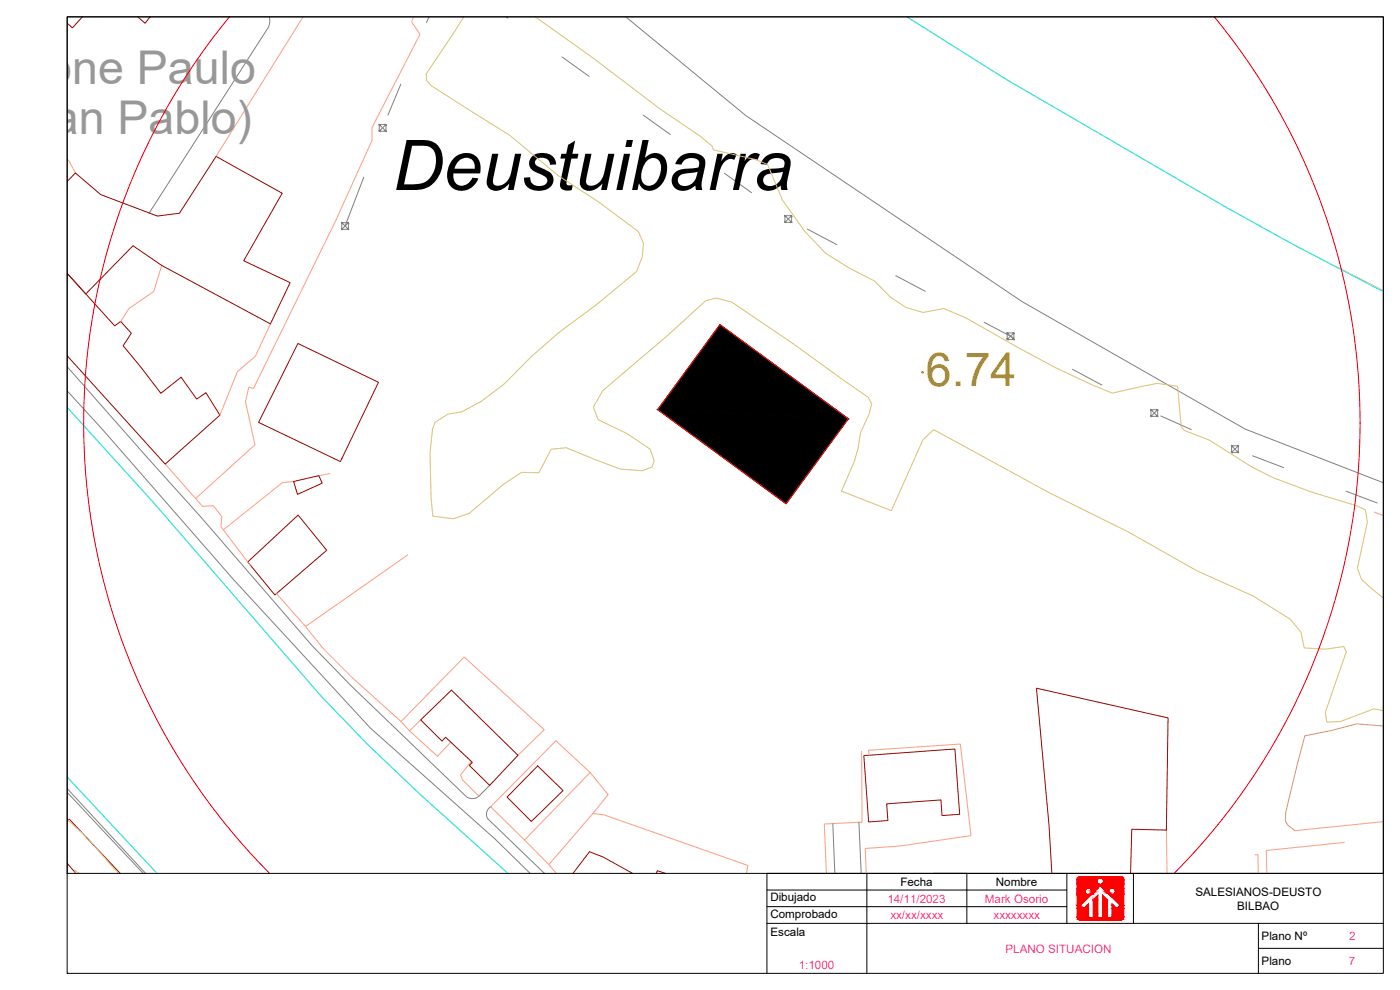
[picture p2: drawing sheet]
<svg xmlns="http://www.w3.org/2000/svg" width="420mm" height="297mm" viewBox="0 0 420 297" stroke-linecap="round" stroke-linejoin="round" font-family="sans-serif">
<!-- layer: 06130|B6020 -->
<path d="M41.4 5.1l2.1 1.9 1.6-1.9M20.2 54.4l2.4-2.5 7.6 6.5 17 6.4 6.7-.8 10.9-17.1 19.9 11.1-11.6 20.2 14 6.6-5.9 12.4-32.7-17.6-8.6-5.9-14.2 14.5-5.5-6.2 14.2 15.8 1.8-1.3 3.2 3.5-2.4 3.7 5.1 6.3 6.2 8 6-4.8 4.7 6.5 2.8-1.9 4.2 6.8-16.4 14.6-29.4-32.4M89.4 103.1l24.2 11.6-11.4 23.8-24.6-11.8zM74.3 168.6l15.2-14.1 8.6 10.6-15.6 13.4zM126.3 216l9.2-8.9 19.9 19.5-8.4 9-6.1-5.9 .9-1-8.1-7.5-1 1.2zM161.4 229.8l7.6 7.4-9.5 9.3-7.3-7.3zM259.2 226.7l27.4-2 1.4 19.6-5.3 .4-.3-4.7-16.3 1.2 .4 5-5.8 .4zM20.2 246.3l.6-.5 15.3 16.2M20.2 259l2.6 3M172 262l4.9-6.4 4.1 1.5 8.8 4.9M197 262l.3-.8 2.4 .8M315.7 262l-.9-14.4-3.7-41.1 39.5 8.9-.6 33.7-10.3-.3-.4 13.2" fill="none" stroke="#950000" stroke-width=".3"/>
<!-- layer: 06130|B9040 -->
<path d="M80.8 5.1l.2 1.4a4.3 4.3 0 0 1-1 2.6l-35.3 54.9M20.2 110l40.1 45.1 33.4 38.7 11.6 11.9 34.4 33a2.92 2.92 0 0 0 4 .2l3.3-3.3M20.2 236.6l23.5 25.4M147.3 242.1a2.65 2.65 0 0 0-1 3.5l17.1 16.4M249.9 247.1l.6 14.9M257.8 246.7l.7 15.3" fill="none" stroke="#808080" stroke-width=".3"/>
<!-- layer: 06130|B9051 -->
<g fill="none" stroke="#ff9f7f" stroke-width=".3">
<path d="M91 5.1l-26.2 41.8M123.5 6.6l2.5 3.7-14.3 27.9-.1 3.9-10.8 24-24.7 50.5-1.4-.4-1 4.3 2.8 13-17.8 16.1 2.1 2.3 3.2-.2 2.6 3.3-.3 3 8.8 11.6M124.1 5.1l-.5 1.2M20.2 47.9l.4 .3 2 3.7M48.5 79.6l-2.3 7.8-7.5 5.2-2.5 3.9M81.2 97.2l-4.5 9.7-5.5 4.6-5.2 13.1M49.6 139.2l9.1 10.4M88.1 144.5l-3.4 .3-17.7 14.2M99 142.1l-3.3 .6M412.4 153.6l2.8 1.1M122.3 166.5l-30.6 21.5-8.7-9.9M91.7 188l5.4 6.7 8.6 8.6 14.7 13.2 2.5 2.8 8.4 7.6 4-4.2"/>
<path d="M120.4 216.5l18.9-19.4 24 21.8-7.9 7.7M126.3 216l-3.4 3.3M141.4 228.4l-3.2 4.1 .7 1.5 4.8 4.9M177.1 231.8l5.4 6.6-4.6 5.7M258.6 225.5l.1 21.2-11.3 .5 .6 14.8M260.9 226.6l-.2-1.5 27.5-1.8 3.2 27.4-21.3 3.1-10.4 .8 .3 7.4M157.4 252l19.7-20.2-10.3-9.5-19.5 19.8 17.4 17.3 2.2 2.6M164.7 259.4l13.2-15.3 3.4 .4 43.1 15.2-.4 2.3M350 249.1l.2 12.9M376.6 256.5h.9l.1 5.5M403.5 252.8l-23.5 2.4 .2 6.8M415.2 246.5l-26.7 2.7"/>
</g>
<!-- layer: 06130|B9053 -->
<path d="M272.2 5.1l29.7 18.7 66.2 38.5 20.8 11.5 26.3 13.4M20.2 122.2l25.8 28.5 50.3 58.1 14.1 14.6 15.7 15 26.3 23.6M20.2 233.1l26.9 28.9" fill="none" stroke="#ff9f7f" stroke-width=".3"/>
<!-- layer: 06130|B9960 -->
<path d="M272.2 5.1l29.7 18.7 66.2 38.5 20.8 11.5 26.3 13.7M20.2 122.2l25.8 28.5 50.3 58.1 14.1 14.6 15.7 15 26.3 23.6M20.2 233.1l26.9 28.9" fill="none" stroke="#0ff" stroke-width=".3"/>
<!-- layer: 06130|B9054 -->
<path d="M415.2 217.8l-8-.6-7.6 2-8 1.6-5.8 23.1v2.4l.6 1.2 2.2 1.7" fill="none" stroke="#dd8a6e" stroke-width=".3"/>
<!-- layer: 06130|B6025 -->
<path d="M88.1 144.5l7.6-1.8 1 2.3-7.4 3.3z" fill="none" stroke="#950000" stroke-width=".3"/>
<!-- layer: 06130|B9435 -->
<path d="M187.8 5.1l36 29.6 82.9 55.8 67 38.3 41.5 16M20.2 117.3l10.6 11.6 39.4 45.1 40.9 44.4 37.5 33.3 10.5 10.3M20.2 237.7l22.8 24.3" fill="none" stroke="#808080" stroke-width=".3"/>
<!-- layer: 06130|B6026 -->
<path d="M24.7 5.1l-3 3.3-1.5-1.5" fill="none" stroke="#950000" stroke-width=".3"/>
<!-- layer: 06130|B1030 -->
<circle cx="276.9" cy="111.7" r=".25" fill="none" stroke="#b88a00" stroke-width=".3"/>
<!-- layer: 06130|B9820 -->
<g fill="none" stroke="#808080" stroke-width=".3">
<path d="M128.7 5.1l-.7 1.7M151.9 5.1l.5 .3M168.7 17.1l8.1 5.8M120.3 25.3l-3.9 9.2M193.1 34.6l8.1 5.8M109.2 53.1l-5.6 14.7M217.4 52l8.2 5.8M242.3 68.7l8.8 4.7M268.8 82.7l8.9 4.7M295.4 96.7l8.8 4.7M321.9 110.8l8.8 4.7M348.4 124.8l9.1 4.1"/>
<path d="M375.9 136.8l9.4 3.5M404 147.4l9.3 3.5"/>
</g>
<!-- layer: 06130|B2845 -->
<g fill="#808080" stroke="#808080" stroke-width=".3">
<path d="M237.4 66.5l.2 .2zM237.4 66.5l.2 .2z"/>
<path d="M235.6 66.5l.2 .2zM235.6 66.5l.2 .2z"/>
<path d="M235.6 64.7l.2 .2zM235.6 64.7l.2 .2z"/>
<path d="M237.4 64.7l.2 .2zM237.4 64.7l.2 .2z"/>
<path d="M304.1 101.7l.2 .2zM304.1 101.7l.2 .2z"/>
<path d="M302.3 101.7l.2 .2zM302.3 101.7l.2 .2z"/>
<path d="M302.3 99.9l.2 .2zM302.3 99.9l.2 .2z"/>
<path d="M304.1 99.9l.2 .2zM304.1 99.9l.2 .2z"/>
<path d="M347.2 124.7l.2 .2zM347.2 124.7l.2 .2z"/>
<path d="M345.4 124.7l.2 .2zM345.4 124.7l.2 .2z"/>
<path d="M345.4 122.9l.2 .2zM345.4 122.9l.2 .2z"/>
<path d="M347.2 122.9l.2 .2zM347.2 122.9l.2 .2z"/>
<path d="M371.4 135.6l.2 .2zM371.4 135.6l.2 .2z"/>
<path d="M369.6 135.6l.2 .2zM369.6 135.6l.2 .2z"/>
<path d="M369.6 133.8l.2 .1zM369.6 133.8l.2 .1z"/>
<path d="M371.4 133.8l.2 .1zM371.4 133.8l.2 .1z"/>
<path d="M115.6 39.2l.2 .2zM115.6 39.2l.2 .2z"/>
<path d="M113.8 39.2l.2 .2zM113.8 39.2l.2 .2z"/>
<path d="M113.8 37.4l.2 .2zM113.8 37.4l.2 .2z"/>
<path d="M115.6 37.4l.2 .2zM115.6 37.4l.2 .2z"/>
<path d="M104.4 68.6l.2 .2zM104.4 68.6l.2 .2z"/>
<path d="M102.6 68.6l.2 .2zM102.6 68.6l.2 .2z"/>
<path d="M102.6 66.8l.2 .2zM102.6 66.8l.2 .2z"/>
<path d="M104.4 66.8l.2 .2zM104.4 66.8l.2 .2z"/>
</g>
<g fill="none" stroke="#808080" stroke-width=".3">
<path d="M113.8 39.2l.2 .2zM113.8 37.4l.2 .2zM113.8 37.4v2h2v-2h-2l2 2M115.6 39.2l.2 .2zM115.6 37.4l.2 .2zM115.8 37.4l-2 2M102.6 68.6l.2 .2zM102.6 66.8l.2 .2zM102.6 66.8v2h2v-2h-2l2 2M104.4 68.6l.2 .2zM104.4 66.8l.2 .2zM104.6 66.8l-2 2"/>
<path d="M235.6 66.5l.2 .2zM235.6 64.7l.2 .2zM235.6 64.7v2h2v-2h-2l2 2M237.4 66.5l.2 .2zM237.4 64.7l.2 .2zM237.6 64.7l-2 2M302.3 99.9l.2 .2zM302.3 99.9v2h2v-2h-2l2 2M304.1 99.9l.2 .2zM304.3 99.9l-2 2M302.3 101.7l.2 .2zM304.1 101.7l.2 .2z"/>
<path d="M345.4 124.7l.2 .2zM345.4 122.9l.2 .2zM345.4 122.9v2h2v-2h-2l2 2M347.2 124.7l.2 .2zM347.2 122.9l.2 .2zM347.4 122.9l-2 2M369.6 135.6l.2 .2zM369.6 133.8l.2 .1zM369.6 133.8v2h2v-2h-2l2 2M371.4 135.6l.2 .2zM371.4 133.8l.2 .1zM371.6 133.8l-2 2"/>
</g>
<!-- layer: 06130|B9016 -->
<path d="M139.2 5.1l-11.3 17.1 .1 1.9 1.5 1.7 23.5 14.8 14.5 12.1 12 7.7 12.1 9.1 1.5 3.5-.3 4-1.7 4.4-12.1 10-11.3 8.3-8.4 7.5-7.9 7.9-6.9 5.3-6 3.2-4.1 .7-3.9 2.4-.7 2.1-.7 7.2 .3 13.4 .5 5.5 6.1 .7 4.8-1.6 10.3-8.7 5.4-3.6 5.2 .2 3.7-7.1 4.6-.4 16.2 6.4 6.5 .5 3-1.2 .6-1.9-1.2-3.5-6.9-4.6-8.7-4.2-1.4-3.8 2.8-4.9 19.7-16.8 11.1-10.1 3.1-.9 4.7 1.2 18.6 12.6 22.5 16 1 2-.8 3-2.5 5.6-.8 4.7-1.1 3.9-3.9 9 15 5.8 9.5-21.3 3.2-3 35 19.1 23.2 11.5 20.7 11.7 16.9 7.6 11.2 6.9 3.2 4 1 4.7 6.4 .4 5.5-.8 .7 1.6-6.3 18.2 .5 2.8 4-.1 10.1-3.8 2.9 .5M160.7 5.1l16.9 12 20.5 15.6 12.2 8.2 3.3 2.9 .5 1.2 12.7 2.9 3.6 1.4 4.4 10.7 6.7 9.4 6.3 6.6 7 4.4 7.7 4 4.7 4.7 4.7 3.1 5.2 1.6 6.2-1.2 6.4 2.7 16.6 9.4 10.6 5.7 10.6 4.9 6.3 2.7 13.5-3 6.1 .9 1.1 12.1 1 1.2 7.4 2.8 12.6 8 6.5 3.3 11.5 4.3 13.6 4.1 2.7 1.3 .6 3.7-3 13.8 1.2 3.3 6.6 5.7M20.2 245.6l.3 .6 6 5.4 9.1 10.4M22.6 262l-.3-1 1.5 1" fill="none" stroke="#ddc16e" stroke-width=".3"/>
<!-- layer: 0 -->
<g fill="#000" stroke="#000" stroke-width=".3">
<path d="M216.1 97.4l34.8 25.5h-53.5zM197.4 122.9h53.5l3.7 2.7z"/>
<path d="M197.4 122.9l3.7 2.7h53.5zM201.1 125.6h53.5l-18.7 25.5z"/>
</g>
<!-- layer: 1. MURO -->
<path d="M216.1 97.4l38.5 28.2-18.7 25.5-38.5-28.2z" fill="none" stroke="#f00" stroke-width=".3"/>
<!-- layer: Localizacion -->
<path d="M68.9 5.1a191.5 191.5 0 0 0 12 256.9M364.4 5.1a191.5 191.5 0 0 1-12 256.9" fill="none" stroke="#f00" stroke-width=".3"/>
<!-- layer: 0 -->
<path d="M20.2 5.1h395v257h-395z" fill="none" stroke="#000" stroke-width=".3"/>
<!-- layer: 1c16cajetinA3MARKOSORIO|Cajetin -->
<path d="M20.2 5.1h395v286.9h-395zM230.2 277h60M230.2 272h90M230.2 267h90M260.2 262.1v29.9M280.2 262.1h135M290.2 277v-14.9h-60v29.9M320.2 262.1v14.9h-30M340.2 262.1v14.9h-20M340.2 277h75" fill="none" stroke="#000" stroke-width=".3"/>
<!-- layer: 1c16cajetinA3MARKOSORIO|Logo_SD -->
<g fill="#f00" stroke="#f00" stroke-width=".3">
<path d="M329.5 268.5v1.5h-1.4z"/>
<path d="M330.9 268.5l1.4 1.5h-1.4z"/>
<path d="M326.2 271.6l.5-.4v.4z"/>
<path d="M333.7 271.2l.5 .4h-.5z"/>
<path d="M324.3 263l12.1 .1zM324.1 263.1h12.3z"/>
<path d="M324.1 263.1h12.5zM323.9 263.1h12.7z"/>
<path d="M323.9 263.1l12.9 .1zM323.8 263.2h13z"/>
<path d="M323.8 263.2l13.1 .1zM323.6 263.3h13.3z"/>
<path d="M323.6 263.3l13.4 .1zM323.6 263.3l13.4 .1h-13.5z"/>
<path d="M330.3 263.4h6.7zM330.3 263.4h6.7z"/>
<path d="M323.5 263.4h6.6zM323.5 263.4h6.6z"/>
<path d="M330.3 263.4h6.7zM330.3 263.4h6.7z"/>
<path d="M323.5 263.4h6.6zM323.5 263.4h6.4z"/>
<path d="M330.5 263.4l6.6 .1zM330.5 263.4l6.6 .1z"/>
<path d="M323.5 263.4h6.4zM323.5 263.4l6.3 .1z"/>
<path d="M330.6 263.5h6.5zM330.6 263.5h6.5z"/>
<path d="M323.4 263.5h6.4zM323.4 263.5h6.3z"/>
<path d="M330.7 263.5l6.4 .1zM330.7 263.5l6.4 .1z"/>
<path d="M323.4 263.5h6.3zM323.4 263.5l6.2 .1z"/>
<path d="M330.8 263.6l6.4 .1zM330.8 263.6l6.4 .1z"/>
<path d="M323.4 263.6h6.2zM323.4 263.6l6.1 .1z"/>
<path d="M330.9 263.7h6.3zM330.9 263.7h6.3z"/>
<path d="M323.3 263.7h6.2zM323.3 263.7h6.2z"/>
<path d="M330.9 263.7l6.3 .2zM330.9 263.7l6.3 .2z"/>
<path d="M323.3 263.7h6.2zM323.3 263.7l6.1 .2h-6.1z"/>
<path d="M331 263.9h6.2zM331 263.9h6.2z"/>
<path d="M323.3 263.9h6.1zM323.3 263.9h6.1z"/>
<path d="M331 263.9l6.3 .1zM331 263.9l6.3 .1z"/>
<path d="M323.3 263.9h6.1zM323.3 263.9l6 .1z"/>
<path d="M331.1 264h6.2zM331.1 264h6.2z"/>
<path d="M323.3 264h6zM323.3 264h6z"/>
<path d="M331.1 264l6.2 .2v-.2zM331.1 264l6.2 .2h-6.1z"/>
<path d="M323.3 264l5.9 .2 .1-.2zM323.3 264l5.9 .2h-5.9z"/>
<path d="M331.2 264.2l6.1 .2v-.2zM331.2 264.2l6.1 .2h-6.1z"/>
<path d="M323.3 264.2l5.9 .2v-.2zM323.3 264.2l5.9 .2h-5.9z"/>
<path d="M331.2 264.4l6.1 .2v-.2zM331.2 264.4l6.1 .2h-6.1z"/>
<path d="M323.3 264.4l5.9 .2v-.2zM323.3 264.4l5.9 .2h-5.9z"/>
<path d="M331.2 264.6l6.1 .1v-.1zM331.2 264.6l6.1 .1h-6.2z"/>
<path d="M323.3 264.6l6 .1-.1-.1zM323.3 264.6l6 .1h-6z"/>
<path d="M331.1 264.7l6.2 .2v-.2zM331.1 264.7l6.2 .2h-6.3z"/>
<path d="M323.3 264.7l6.1 .2-.1-.2zM323.3 264.7l6.1 .2h-6.1z"/>
<path d="M331 264.9l6.3 .1zM331 264.9l6.3 .1h-6.4z"/>
<path d="M323.3 264.9l6.2 .1zM323.3 264.9l6.2 .1z"/>
<path d="M330.9 265l6.4 .2zM330.8 265.2h6.5z"/>
<path d="M323.3 265l6.3 .2zM323.3 265l6.3 .2z"/>
<path d="M330.8 265.2l6.5 .1zM330.6 265.3h6.7z"/>
<path d="M323.3 265.2l6.5 .1zM323.3 265.2l6.5 .1z"/>
<path d="M330.6 265.3h6.7zM330.5 265.3h6.8z"/>
<path d="M323.3 265.3h6.6zM323.3 265.3h6.6z"/>
<path d="M330.5 265.3l6.8 .1zM330.3 265.4h7z"/>
<path d="M323.3 265.3l6.8 .1zM323.3 265.3l6.8 .1z"/>
<path d="M323.3 265.4l14 .4v-.4zM323.3 265.4l14 .4h-14z"/>
<path d="M330.2 265.8l7.1 .7v-.7zM330.2 265.8l7.1 .7h-6.4z"/>
<path d="M323.3 265.8l6.2 .7 .7-.7zM323.3 265.8l6.2 .7h-6.2z"/>
<path d="M333.8 266.5h3.5zM333.8 266.5h3.5z"/>
<path d="M330.9 266.5h2.7zM330.9 266.5h2.5z"/>
<path d="M326.8 266.5h2.7zM326.8 266.5h2.7z"/>
<path d="M323.3 266.5h3.3zM323.3 266.5h3.1z"/>
<path d="M334 266.5l3.3 .1zM334 266.5l3.3 .1z"/>
<path d="M331 266.5h2.4zM331 266.5l2.3 .1z"/>
<path d="M327 266.5h2.5zM327 266.5l2.4 .1z"/>
<path d="M323.3 266.5h3.1zM323.3 266.5l3 .1z"/>
<path d="M334.1 266.6l3.2 .1zM334.1 266.6l3.2 .1z"/>
<path d="M331 266.6h2.3zM331 266.6l2.1 .1z"/>
<path d="M327.1 266.6h2.3zM327.1 266.6l2.2 .1z"/>
<path d="M323.3 266.6h3zM323.3 266.6l2.8 .1z"/>
<path d="M334.3 266.7l3 .1zM334.3 266.7l3 .1z"/>
<path d="M331.1 266.7h2zM331.1 266.7l1.9 .1z"/>
<path d="M327.3 266.7h2zM327.3 266.7l1.9 .1z"/>
<path d="M323.3 266.7h2.8zM323.3 266.7l2.7 .1z"/>
<path d="M334.4 266.8l2.9 .1zM334.4 266.8l2.9 .1z"/>
<path d="M331.2 266.8h1.8zM331.2 266.8l1.7 .1z"/>
<path d="M327.4 266.8h1.8zM327.4 266.8l1.6 .1z"/>
<path d="M323.3 266.8h2.7zM323.3 266.8l2.6 .1z"/>
<path d="M334.5 266.9l2.8 .2v-.2zM334.5 266.9l2.8 .2h-2.7z"/>
<path d="M331.4 266.9l1.4 .2 .1-.2zM331.4 266.9l1.4 .2z"/>
<path d="M327.5 266.9l1.4 .2 .1-.2zM327.5 266.9l1.4 .2h-1.3z"/>
<path d="M323.3 266.9l2.5 .2 .1-.2zM323.3 266.9l2.5 .2h-2.5z"/>
<path d="M334.6 267.1l2.7 .2v-.2zM334.6 267.1l2.7 .2h-2.6z"/>
<path d="M331.5 267.1l1.2 .2 .1-.2zM331.5 267.1l1.2 .2z"/>
<path d="M327.6 267.1l1.1 .2 .2-.2zM327.6 267.1l1.1 .2h-1z"/>
<path d="M323.3 267.1l2.4 .2 .1-.2zM323.3 267.1l2.4 .2h-2.4z"/>
<path d="M334.7 267.3l2.6 .1v-.1zM334.7 267.3l2.6 .1h-2.6z"/>
<path d="M331.7 267.3l1 .1v-.1zM331.7 267.3l1 .1z"/>
<path d="M327.7 267.3l.8 .1 .2-.1zM327.7 267.3l.8 .1h-.8z"/>
<path d="M323.3 267.3l2.4 .1v-.1zM323.3 267.3l2.4 .1h-2.4z"/>
<path d="M334.7 267.4l2.6 .2v-.2zM334.7 267.4l2.6 .2h-2.6z"/>
<path d="M331.9 267.4l.8 .2v-.2zM331.9 267.4l.8 .2z"/>
<path d="M327.7 267.4l.6 .2 .2-.2zM327.7 267.4l.6 .2h-.6z"/>
<path d="M323.3 267.4l2.4 .2v-.2zM323.3 267.4l2.4 .2h-2.4z"/>
<path d="M334.7 267.6l2.6 .2v-.2zM334.7 267.6l2.6 .2h-2.7z"/>
<path d="M332.1 267.6l.7 .2-.1-.2zM332.1 267.6l.7 .2z"/>
<path d="M327.7 267.6l.5 .2 .1-.2zM327.7 267.6l.5 .2h-.6z"/>
<path d="M323.3 267.6l2.5 .2-.1-.2zM323.3 267.6l2.5 .2h-2.5z"/>
<path d="M334.6 267.8l2.7 .2v-.2zM334.6 267.8l2.7 .2h-2.8z"/>
<path d="M332.3 267.8l.6 .2zM332.3 267.8l.6 .2z"/>
<path d="M327.6 267.8l.4 .2 .2-.2zM327.6 267.8l.4 .2h-.5z"/>
<path d="M323.3 267.8l2.6 .2-.1-.2zM323.3 267.8l2.6 .2h-2.6z"/>
<path d="M334.5 268l2.8 .1zM334.5 268l2.8 .1h-2.9z"/>
<path d="M332.4 268l.6 .1zM332.4 268l.6 .1z"/>
<path d="M327.5 268h.5zM327.5 268l.4 .1h-.5z"/>
<path d="M323.3 268l2.7 .1zM323.3 268l2.7 .1z"/>
<path d="M334.4 268.1l2.9 .1zM334.3 268.2h3z"/>
<path d="M332.6 268.1l.5 .1zM332.6 268.1l.5 .1z"/>
<path d="M327.4 268.1h.5zM327.3 268.2h.4z"/>
<path d="M323.3 268.1l2.8 .1zM323.3 268.1l2.8 .1z"/>
<path d="M334.3 268.2l3 .1zM334.1 268.3h3.2z"/>
<path d="M332.7 268.2l.6 .1zM332.7 268.2l.6 .1z"/>
<path d="M327.3 268.2h.4zM327.1 268.3h.5z"/>
<path d="M323.3 268.2l3 .1zM323.3 268.2l3 .1z"/>
<path d="M334.1 268.3l3.2 .1zM334 268.4h3.3z"/>
<path d="M332.8 268.3l.6 .1zM332.8 268.3l.6 .1z"/>
<path d="M327.1 268.3h.5zM327 268.4h.6z"/>
<path d="M323.3 268.3l3.1 .1zM323.3 268.3l3.1 .1z"/>
<path d="M334 268.4h3.3zM333.8 268.4h3.5z"/>
<path d="M332.9 268.4h.7zM332.9 268.4h.7z"/>
<path d="M327 268.4h.6zM326.8 268.4h.7z"/>
<path d="M323.3 268.4h3.3zM323.3 268.4h3.3z"/>
<path d="M332.9 268.4l4.4 3.2v-3.2zM332.9 268.4l4.4 3.2h-1.2z"/>
<path d="M336.1 271.6h1.2zM336.1 271.6h1.2z"/>
<path d="M333.7 271.6h.5zM333.7 271.6h.5z"/>
<path d="M326.2 271.6h.5zM326.2 271.6h.5z"/>
<path d="M323.3 268.4l1 3.2 3.2-3.2zM323.3 268.4l1 3.2h-1z"/>
<path d="M336.1 271.6l1.2 1v-1zM336.1 271.6l1.2 1h-2.2z"/>
<path d="M333.7 271.6l1.4 1-.9-1zM333.7 271.6l1.4 1h-1.4z"/>
<path d="M326.2 271.6l.5 1v-1zM326.2 271.6l.5 1h-1.4z"/>
<path d="M323.3 271.6l2 1-1-1zM323.3 271.6l2 1h-2z"/>
<path d="M333.7 272.6l3.6 2.4v-2.4zM333.7 272.6l3.6 2.4h-3.6z"/>
<path d="M323.3 272.6l3.4 2.4v-2.4zM323.3 272.6l3.4 2.4h-3.4z"/>
<path d="M333.7 275l3.5 .2 .1-.2zM333.7 275l3.5 .2h-3.5z"/>
<path d="M323.3 275l3.4 .2v-.2zM323.3 275l3.4 .2h-3.4z"/>
<path d="M333.7 275.2l3.5 .2v-.2zM333.7 275.2l3.5 .2h-3.5z"/>
<path d="M323.3 275.2l3.4 .2v-.2zM323.3 275.2l3.4 .2h-3.4z"/>
<path d="M330.9 270l1.4 5.5v-5.5zM330.9 270l1.4 5.5h-1.4z"/>
<path d="M328.1 270l1.4 5.5v-5.5zM328.1 270l1.4 5.5h-1.4z"/>
<path d="M333.7 275.4h3.5zM333.7 275.4l3.5 .1z"/>
<path d="M328.1 275.5h4.2zM328.1 275.5h4.2z"/>
<path d="M323.3 275.4l3.4 .1zM323.3 275.4l3.4 .1z"/>
<path d="M323.4 275.5h13.8zM323.4 275.5h13.7z"/>
<path d="M323.4 275.5h13.7zM323.4 275.5l13.6 .2z"/>
<path d="M323.5 275.7h13.5zM323.5 275.7l13.4 .1z"/>
<path d="M323.6 275.8h13.3zM323.6 275.8l13.2 .1z"/>
<path d="M323.8 275.9h13zM323.8 275.9l12.8 .1z"/>
<path d="M323.9 276h12.7zM323.9 276h12.5z"/>
<path d="M324.1 276h12.3zM324.1 276h12.2z"/>
</g>
<path d="M323.3 267.3h1.5M323.3 274.3h1.5M326.7 263v3.5M326.7 269.2h.1M327.7 267.3h1M328.1 274.3h1.4M330.9 274.3h.9M331.8 267.3h.1M333.7 263v3.5M333.7 269.2h.1M333.7 274.3h3.6M334.7 267.3h2.6" fill="none" stroke="#f00" stroke-width=".3"/>
<!-- layer: 1c16cajetinA3MARKOSORIO|Caj_Texto_Fijo -->
<path d="M377.7 277v15M377.7 284.5h37.5" fill="none" stroke="#000" stroke-width=".3"/>
<text font-size="21" x="118" y="57">Deustuibarra</text>
<g font-size="14" fill="#989898">
<text x="3.8" y="25.3">Done Paulo</text>
<text x="1.9" y="40.3">(San Pablo)</text>
</g>
<text font-size="14" fill="#b88a00" x="277.9" y="115.7">6.74</text>
<g font-size="3.5">
<text x="270.2" y="265.8">Fecha</text>
<text x="298.9" y="265.8">Nombre</text>
<text x="358.7" y="268.7">SALESIANOS-DEUSTO</text>
<text x="231.2" y="270.4">Dibujado</text>
<text x="231.2" y="275.5">Comprobado</text>
<text x="371.3" y="272.9">BILBAO</text>
<text x="231.2" y="280.8">Escala</text>
<text x="378.6" y="282">Plano Nº</text>
<text x="378.6" y="289.5">Plano</text>
</g>
<g font-size="3.5" fill="#f0f">
<text x="266.3" y="270.8">14/11/2023</text>
<text x="267.2" y="275.8">xx/xx/xxxx</text>
<text x="295.6" y="270.8">Mark Osorio</text>
<text x="298.2" y="275.8">xxxxxxxx</text>
<text x="301.8" y="285.8">PLANO SITUACION</text>
<text x="404.9" y="282.1">2</text>
<text x="239.7" y="290.8">1:1000</text>
<text x="404.8" y="289.5">7</text>
</g>
</svg>
